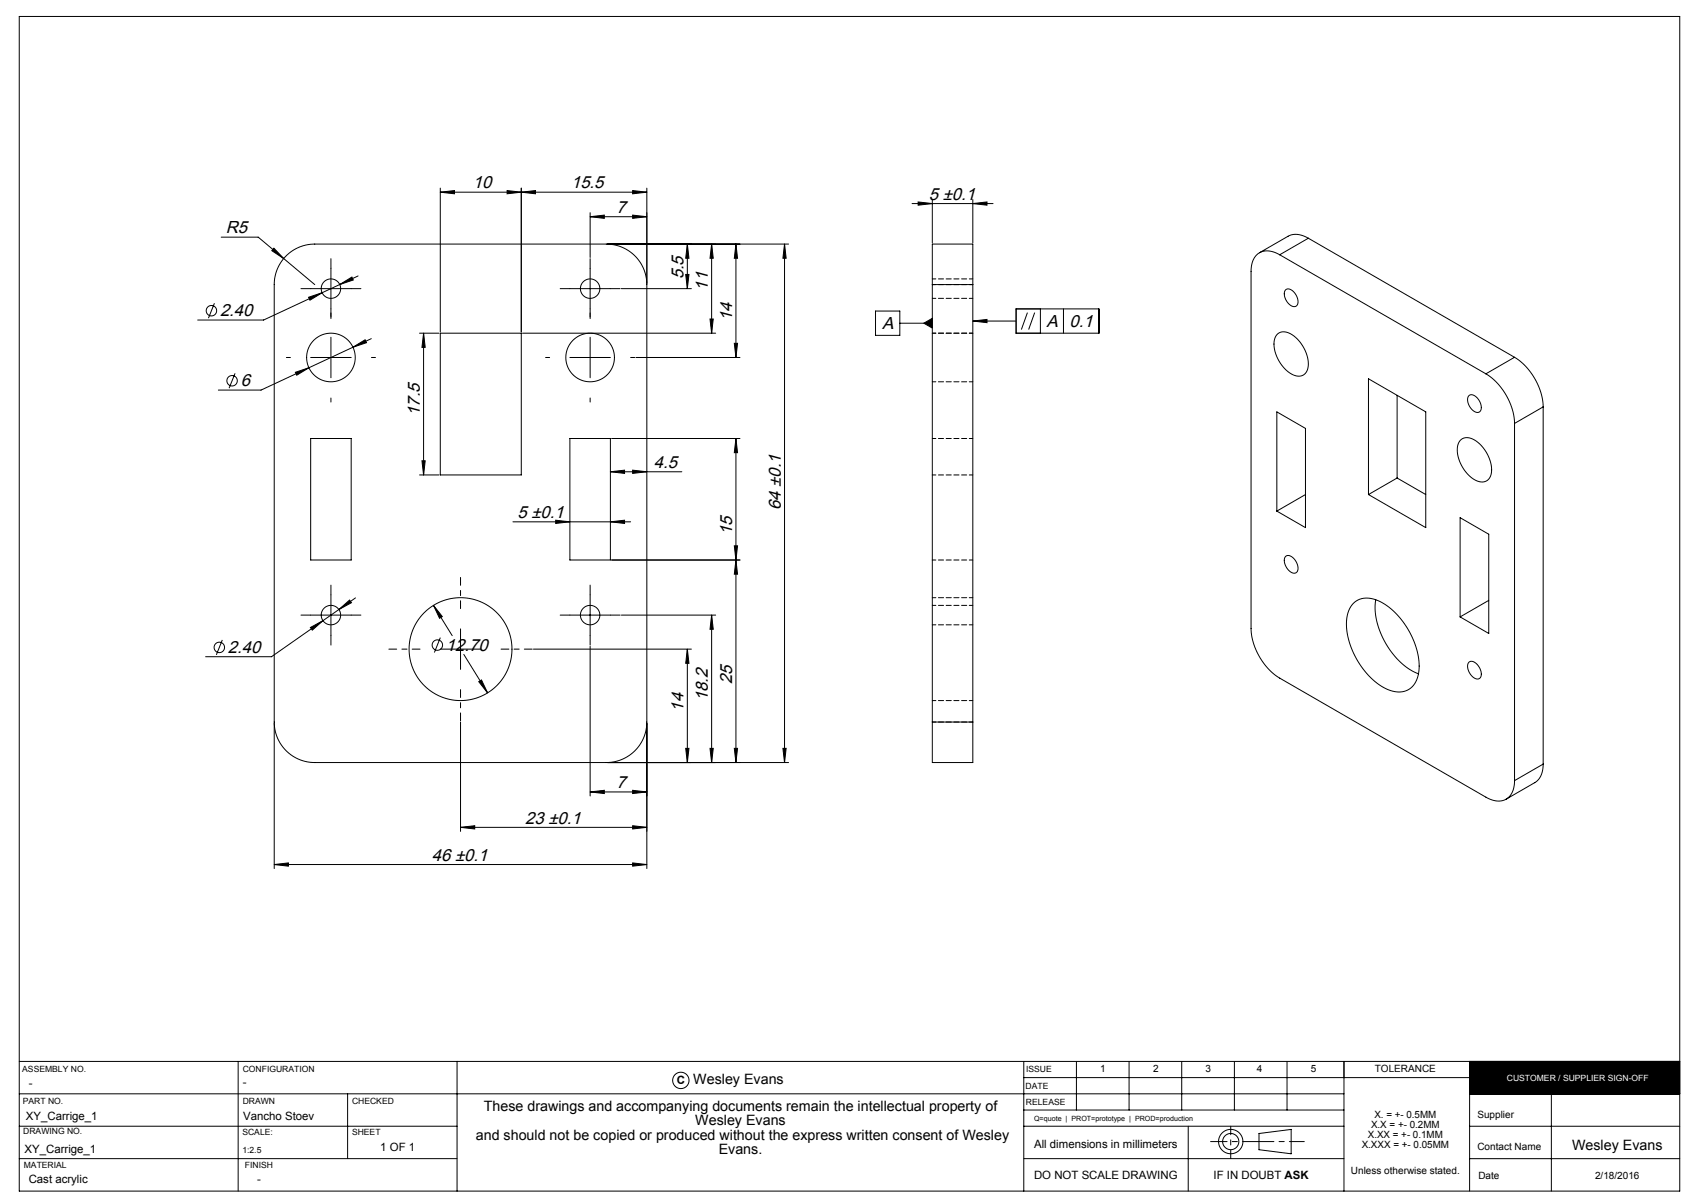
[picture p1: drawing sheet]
<svg xmlns="http://www.w3.org/2000/svg" width="420mm" height="297mm" viewBox="0 0 420 297" stroke-linecap="round" stroke-linejoin="round" font-family="sans-serif">
<g fill="none" stroke="#000" stroke-width=".25">
<path d="M4.8 4.1h410v290h-410zM54.6 58.6h9.2l13.9 11.7M108.7 47.4l3.5-.4v.8zM108.7 46.4v35.6M125.2 47l3.5 .4-3.5 .4zM128.7 46.4v35.6M128.7 47.4l3.5-.4v.8zM145.7 53.5l3.5-.4v.8zM145.7 52.5v11.1M145.7 53.5h14M156.2 53.1l3.5 .4-3.5 .4zM156.2 47l3.5 .4-3.5 .4z"/>
<path d="M159.7 46.4v23.6M159.7 47.4h-51M225.2 50.3h20M226.7 49.9l3.5 .4-3.5 .4zM230.2 49.3v10.7M240.2 50.3l3.5-.4v.8zM240.2 49.3v10.7M323 58.8a5 5 0 0 0-5-.5l-7 4.1M323 58.8l-7 4.1M323 58.8l51 29.4M52.9 74.9l-1.4 3.7M67.6 61.3l2.5 2.5-3-1.9z"/>
<path d="M70.5 63.3a10 10 0 0 1 7.2-3h72a10 10 0 0 1 10 10v108a10 10 0 0 1-10 10h-72a10 10 0 0 1-10-10v-108a10 10 0 0 1 2.8-7zM76.2 73.4l3.3-1.1-3 1.8zM76.7 71.3h10M79.5 72.3l-14.4 6.7h-16.3M81.7 66.3v10M83.9 70.2l3-1.8 .3 .7zM88.4 68.1l-8.9 4.2M140.7 71.3h10M145.7 66.3v10M153.4 71.3h17.3M169.3 67.8h.8l-.4 3.5zM169.7 60.3l.4 3.5h-.8z"/>
<path d="M169.7 60.3v11M175.3 78.8h.8l-.4 3.5zM175.7 60.3l.4 3.5h-.8zM175.7 60.3v22M181.7 60.3l.4 3.5h-.8zM181.7 60.3v28M193.7 60.3l.4 3.5h-.8zM193.7 60.3v128M194.7 60.3h-44.7M216.2 76.8h6v6h-6zM222.2 79.8h8M228.1 79.8l2.1-1.2v2.4z"/>
<path d="M230.2 70.3v-10h10v10M230.2 70.3v108M230.2 70.3h10M240.2 70.3v108M240.2 79.3l3.5-.4v.8zM240.2 79.3h10.7M250.9 76.3h20.4v6h-20.4zM253.7 77.2l-1.5 4.2M255.5 77.2l-1.5 4.2M256.9 76.3v6M262.6 76.3v6M316 62.9a4.4 4.4 0 0 0-6 .4 6 6 0 0 0-1.1 3.7v88.4l.3 2.4 1 2.7 1.1 2.2 1.3 1.8 1.5 1.5 1.5 1.2 51.3 29.6a4.4 4.4 0 0 0 6-.4 6 6 0 0 0 1.1-3.7"/>
<path d="M316 62.9l50.9 29.4M317.4 71.6a1.82 1.82 0 0 1 2.5 1.1l.5 1.2a1.14 1.14 0 0 1-.1 1.4 1.14 1.14 0 0 1-1.3 .3l-1.1-.9-.7-1.6a1.71 1.71 0 0 1 .2-1.5zM58 92.2l-1.4 3.6M72.9 91.9l3.4-1.1-3 1.8zM76.7 88.3h10M81.7 83.3v10M87.1 85.7l3.1-1.8 .3 .7zM91.7 83.6l-27.2 12.7h-10.6M103.6 82.3h4.8M104.6 82.3l.4 3.5h-.8zM104.6 82.3v35M108.7 82.3h20v35h-20z"/>
<path d="M129 82.3h47.7M140.7 88.3h10M145.7 83.3v10M157 88.3h25.7M181.3 84.8h.8l-.4 3.5zM315.4 82.5a3.2 3.2 0 0 1 4.3 .6l1.2 1.3 1.1 1.6 .7 1.7 .3 1.5a2.85 2.85 0 0 1-2.1 3.7 6.8 6.8 0 0 1-5.5-4.5l-.6-1.6-.2-1.3a3.7 3.7 0 0 1 .8-3zM337.9 93.5l14.1 8.2v28.6l-14.1-8.2zM345 97.6v20.4M362.7 97.7a1.82 1.82 0 0 1 2.5 1.1l.5 1.2a1.14 1.14 0 0 1-.1 1.4 1.14 1.14 0 0 1-1.4 .3l-1.1-1-.7-1.5a1.71 1.71 0 0 1 .3-1.5zM366.9 92.3l1.5 1.1 1.3 1.2 2.3 3.1 1.4 3.5 .6 3.3M374 88.2l1.5 1.1 1.3 1.2 2.2 3.1 1.5 3.5 .5 3.4M374 88.2l-7.1 4.1"/>
<path d="M76.7 108.3h10v30h-10zM103.6 117.3h4.8M104.2 113.8h.8l-.4 3.5zM140.7 108.3h10v30h-10zM150.7 116.5l3.5-.4v.8zM150.7 116.5h17.7M151 108.3h31.7M156.2 116.1l3.5 .4-3.5 .4zM181.7 108.3l.4 3.5h-.8zM181.7 108.3v80M315.3 101.7l7 4.1v24.5l-7-4.1zM345 118l-7.1 4.1"/>
<path d="M345 118l7 4.1M360.6 108.7a3.1 3.1 0 0 1 4.2 .5l1.3 1.2 1.1 1.6 .7 1.7 .4 1.7a2.8 2.8 0 0 1-2.2 3.6 7.1 7.1 0 0 1-5.7-5l-.6-2.3a3.8 3.8 0 0 1 .8-3zM374 104.5v88.2M381 100.5l-7 4M381 100.5v88.1M126.6 128.8h29.1M137.2 128.4l3.5 .4-3.5 .4zM150.7 128.8l3.5-.4v.8zM181.3 134.8h.8l-.4 3.5zM181.7 138.3l.4 3.5h-.8zM182.7 138.3h-31.7M317.4 137.4a1.82 1.82 0 0 1 2.5 1.1l.5 1.2a1.14 1.14 0 0 1-.1 1.4 1.14 1.14 0 0 1-1.3 .3l-1.1-.9-.7-1.6a1.71 1.71 0 0 1 .2-1.5z"/>
<path d="M322.3 122.1l-7 4.1M360.5 127.8l7.1 4.1v24.5l-7.1-4.1zM54.9 158l-1.5 3.7M76.6 154.9l3.1-1.7-2.6 2.4zM76.7 151.9h10M81.7 146.9v10M83.7 150.5l2.6-2.4 .5 .7zM87.8 147.6l-20.8 14.5h-16.2M107 149.5l2.2 2.7-.7 .4zM107 149.5l4.7 7.4M108.7 157.4l-1.4 3.7M113.7 155.3v10"/>
<path d="M140.7 151.9h10M145.7 159.6v36.9M145.7 146.9v10M153.4 151.9h23.3M175.7 151.9l.4 3.5h-.8zM175.7 151.9v36.4M334.2 149a5.6 5.6 0 0 1 7-.3l3 2.3 2.5 2.9 2 3.4 1.3 3.7a9.1 9.1 0 0 1-1.4 8.7 5.7 5.7 0 0 1-6.9 .1l-2.8-2.1-2.6-2.8-2.1-3.7-1.3-3.7a9.2 9.2 0 0 1 1.3-8.5zM339.7 148.1v.1a18.9 18.9 0 0 0 6 15.2 12.9 12.9 0 0 0 4.5 2.9M367.6 148.2l-7.1 4.1M67.7 178.6v35.8M108.7 160.3h10M113.7 178.3v27"/>
<path d="M114.5 161.6l5.9 9.5M118.2 168.3l.7-.4 1.5 3.2zM131.7 160.3h39M159.7 178.6v35.8M169.7 160.3l.4 3.5h-.8zM169.7 160.3v28M230.2 178.3v10h10v-10M230.2 178.3h10M362.7 163.5a1.82 1.82 0 0 1 2.5 1.1l.5 1.3a1.14 1.14 0 0 1-.1 1.3 1.14 1.14 0 0 1-1.4 .3l-1.1-1-.7-1.4a1.71 1.71 0 0 1 .3-1.6zM145.7 195.5l3.5-.4v.8zM145.7 195.5h14M150 188.3h44.7"/>
<path d="M156.2 195.1l3.5 .4-3.5 .4zM169.3 184.8h.8l-.4 3.5zM175.3 184.8h.8l-.4 3.5zM181.3 184.8h.8l-.4 3.5zM193.3 184.8h.8l-.4 3.5zM381 188.6a5 5 0 0 1-2 4.6l-7.1 4.1M381 188.6l-7 4.1M67.7 213.4l3.5-.4v.8zM67.7 213.4h92M113.7 204.3l3.5-.4v.8zM113.7 204.3h46M156.2 203.9l3.5 .4-3.5 .4z"/>
<path d="M156.2 213l3.5 .4-3.5 .4zM4.8 270h327M4.8 278h108.1M4.8 262h410M58.8 262v32.1M85.8 270v16M112.9 262v32.1M252.8 278h79M252.8 262v32.1M252.8 274h79M252.8 266h110.1M265.8 262v12"/>
<path d="M278.8 262v12M291.8 262v12M293.4 278v16.1M304.8 262v12M310.9 279.8l7.9-1v6.1l-7.9-1.1zM317.8 262v12M331.8 262v32.1M362.9 270.1h51.9M362.9 278.1h51.9M362.9 262v32.1M383.1 270.1v24M4.8 286h108.1"/>
<path d="M252.8 286h79M362.9 286.1h51.9"/>
<circle cx="52.2" cy="76.7" r="1.29"/>
<circle cx="81.7" cy="71.3" r="2.4"/>
<circle cx="145.7" cy="71.3" r="2.4"/>
<circle cx="57.3" cy="94" r="1.29"/>
<circle cx="81.7" cy="88.3" r="6"/>
<circle cx="145.7" cy="88.3" r="6"/>
<circle cx="54.2" cy="159.8" r="1.29"/>
<circle cx="81.7" cy="151.9" r="2.4"/>
<circle cx="108" cy="159.3" r="1.29"/>
<circle cx="145.7" cy="151.9" r="2.4"/>
<circle cx="113.7" cy="160.3" r="12.7"/>
<circle cx="168.1" cy="266.7" r="2.02"/>
<circle cx="303.9" cy="281.8" r="3"/>
<circle cx="303.9" cy="281.8" r="2"/>
</g>
<path d="M310.9 281.8h-12" fill="none" stroke="#000" stroke-width=".25" stroke-dasharray="15.2 1.3 1.3 1.3" stroke-dashoffset="11.2"/>
<path d="M310.9 281.8h11.1" fill="none" stroke="#000" stroke-width=".25" stroke-dasharray="15.2 1.3 1.3 1.3" stroke-dashoffset="11.6"/>
<path d="M303.9 278v8" fill="none" stroke="#000" stroke-width=".25" stroke-dasharray="15.2 1.3 1.3 1.3" stroke-dashoffset="13.1"/>
<path d="M362.9 262h51.9v8.4h-51.9z" fill-rule="evenodd" fill="#000"/>
<g fill="none" stroke="#000" stroke-width=".25" stroke-dasharray="15.2 1.3 1.3 1.3">
<path d="M76.7 71.3h-2.4M81.7 66.3v-2.4M81.7 76.3v2.4M81.7 78.3v-1M86.7 71.3h2.4M140.7 71.3h-2.4M145.7 66.3v-2.4M145.7 76.3v2.4M145.7 78.3v-1M150.7 71.3h2.4M71.7 88.3h-1M81.7 98.3v1"/>
<path d="M91.7 88.3h1M135.7 88.3h-1M145.7 98.3v1M155.7 88.3h1M76.7 151.9h-2.4M81.7 146.9v-2.4M81.7 156.9v2.4M86.7 151.9h2.4M140.7 151.9h-2.4M145.7 146.9v-2.4M145.7 156.9v2.4M150.7 151.9h2.4"/>
</g>
<path d="M113.7 150.3v-7.7M103.7 160.3h-7.7M113.7 170.3v7.7M123.7 160.3h7.7" fill="none" stroke="#000" stroke-width=".25" stroke-dasharray="15.2 1.3 1.3 1.3" stroke-dashoffset="13.3"/>
<g fill="#000">
<path d="M128.7 47.4l3.5-.4v.8zM156.2 47l3.5 .4-3.5 .4zM150.7 116.5l3.5-.4v.8zM156.2 116.1l3.5 .4-3.5 .4z"/>
<path d="M83.9 70.2l3.3-1.1-.3-.7zM76.2 73.4l.3 .7 3-1.8zM87.1 85.7l3.4-1.1-.3-.7zM72.9 91.9l.4 .7 3-1.8zM137.2 128.4l3.5 .4-3.5 .4zM150.7 128.8l3.5-.4v.8zM118.2 168.3l2.2 2.8-1.5-3.2zM107 149.5l1.5 3.1 .7-.4zM83.7 150.5l3.1-1.7-.5-.7zM76.6 154.9l.5 .7 2.6-2.4zM67.6 61.3l-.5 .6 3 1.9zM226.7 49.9l3.5 .4-3.5 .4zM240.2 50.3l3.5-.4v.8z"/>
<path d="M193.7 60.3l.4 3.5h-.8zM193.3 184.8h.8l-.4 3.5zM169.7 160.3l.4 3.5h-.8zM169.3 184.8h.8l-.4 3.5zM175.7 151.9l.4 3.5h-.8zM175.3 184.8h.8l-.4 3.5zM181.7 138.3l.4 3.5h-.8zM181.3 184.8h.8l-.4 3.5zM169.7 60.3l.4 3.5h-.8zM169.3 67.8h.8l-.4 3.5zM181.7 60.3l.4 3.5h-.8zM181.3 84.8h.8l-.4 3.5zM104.6 82.3l.4 3.5h-.8zM104.2 113.8h.8l-.4 3.5z"/>
<path d="M240.2 79.3l3.5-.4v.8zM228.1 79.8l2.1 1.2v-2.4z"/>
<path d="M181.3 134.8h.8l-.4 3.5zM181.7 108.3l.4 3.5h-.8zM175.3 78.8h.8l-.4 3.5zM175.7 60.3l.4 3.5h-.8z"/>
<path d="M156.2 195.1l3.5 .4-3.5 .4zM145.7 195.5l3.5-.4v.8zM156.2 203.9l3.5 .4-3.5 .4zM113.7 204.3l3.5-.4v.8zM125.2 47l3.5 .4-3.5 .4zM108.7 47.4l3.5-.4v.8zM156.2 53.1l3.5 .4-3.5 .4zM145.7 53.5l3.5-.4v.8z"/>
<path d="M156.2 213l3.5 .4-3.5 .4zM67.7 213.4l3.5-.4v.8z"/>
</g>
<g fill="none" stroke="#000" stroke-width=".25" stroke-dasharray="1.3 .6" stroke-dashoffset=".4">
<path d="M230.2 70.3h10M230.2 73.7h10M240.2 68.9h-10M230.2 82.3h10M230.2 94.3h10M240.2 82.3h-10M230.2 108.3h10M230.2 117.3h10M230.2 138.3h10M230.2 154.3h10M240.2 149.5h-10M240.2 147.6h-10"/>
<path d="M230.2 173h10M240.2 178.3h-10"/>
</g>
<g font-size="4.3">
<text x="116.7" y="46.5">10</text>
<text x="141" y="46.5">15.5</text>
<text x="152.3" y="52.6">7</text>
<text x="229.3" y="49.3">5 ±0.1</text>
<text x="55.8" y="57.6">R5</text>
<text x="168.8" y="69" transform="rotate(-90 168.8 69)">5.5</text>
<text x="174.8" y="71.7" transform="rotate(-90 174.8 71.7)">11</text>
<text x="54.3" y="78.1">2.40</text>
<text x="180.8" y="79.3" transform="rotate(-90 180.8 79.3)">14</text>
<text x="217.8" y="81.2">A</text>
<text x="258.4" y="80.6">A</text>
<text x="264.1" y="80.6">0.1</text>
<text x="59.4" y="95.4">6</text>
<text x="103.7" y="102.7" transform="rotate(-90 103.7 102.7)">17.5</text>
<text x="161.5" y="115.5">4.5</text>
<text x="192.8" y="125.9" transform="rotate(-90 192.8 125.9)">64 ±0.1</text>
<text x="127.8" y="127.9">5 ±0.1</text>
<text x="180.8" y="132.2" transform="rotate(-90 180.8 132.2)">15</text>
<text x="56.3" y="161.2">2.40</text>
<text x="110.1" y="160.6">12.70</text>
<text x="174.8" y="173.1" transform="rotate(-90 174.8 173.1)">18.2</text>
<text x="180.8" y="168.8" transform="rotate(-90 180.8 168.8)">25</text>
<text x="168.8" y="175.7" transform="rotate(-90 168.8 175.7)">14</text>
<text x="152.3" y="194.6">7</text>
<text x="129.7" y="203.3">23 ±0.1</text>
<text x="106.6" y="212.5">46 ±0.1</text>
</g>
<g font-size="3.5">
<text x="171.2" y="267.7">Wesley Evans</text>
<text x="119.4" y="274.3">These drawings and accompanying documents remain the intellectual property of</text>
<text x="117.5" y="281.4">and should not be copied or produced without the express written consent of Wesley</text>
<text x="171.7" y="277.9">Wesley Evans</text>
<text x="177.5" y="284.9">Evans.</text>
<text x="388.2" y="283.9">Wesley Evans</text>
</g>
<g font-size="2.8">
<text x="7.1" y="268.3">-</text>
<text x="60" y="268.1">-</text>
<text x="167.1" y="267.6">C</text>
<text x="6.4" y="276.5">XY_Carrige_1</text>
<text x="60" y="276.5">Vancho Stoev</text>
<text x="6.1" y="284.5">XY_Carrige_1</text>
<text x="93.9" y="284.1">1 OF 1</text>
<text x="255.3" y="283.4">All dimensions in millimeters</text>
<text x="7.1" y="292.2">Cast acrylic</text>
<text x="63.5" y="292.2">-</text>
<text x="255.3" y="291.1">DO NOT SCALE DRAWING</text>
<text x="299.6" y="291.1">IF IN DOUBT ASK</text>
</g>
<g font-size="2.5">
<text x="271.6" y="264.8">1</text>
<text x="284.7" y="264.8">2</text>
<text x="297.6" y="264.8">3</text>
<text x="310.3" y="264.8">4</text>
<text x="323.7" y="264.8">5</text>
<text x="339.5" y="264.8">TOLERANCE</text>
<text x="339.4" y="276">X. = +- 0.5MM</text>
<text x="364.8" y="276">Supplier</text>
<text x="337.7" y="280.9">X.XX = +- 0.1MM</text>
<text x="338.5" y="278.4">X.X = +- 0.2MM</text>
<text x="336.2" y="283.4">X.XXX = +- 0.05MM</text>
<text x="364.8" y="283.9">Contact Name</text>
<text x="333.6" y="290">Unless otherwise stated.</text>
<text x="365" y="291.1">Date</text>
<text x="393.8" y="291.1">2/18/2016</text>
</g>
<g font-size="2.1">
<text x="5.5" y="264.6">ASSEMBLY NO.</text>
<text x="59.9" y="264.6">CONFIGURATION</text>
<text x="253.3" y="268.8">DATE</text>
<text x="253.4" y="264.8">ISSUE</text>
<text x="5.6" y="272.5">PART NO.</text>
<text x="59.9" y="272.6">DRAWN</text>
<text x="86.9" y="272.6">CHECKED</text>
<text x="253.3" y="272.8">RELEASE</text>
<text x="5.7" y="280.1">DRAWING NO.</text>
<text x="59.9" y="280.3">SCALE:</text>
<text x="86.9" y="280.3">SHEET</text>
<text x="59.9" y="284.5">1:2.5</text>
<text x="5.9" y="288.5">MATERIAL</text>
<text x="60.5" y="288.5">FINISH</text>
</g>
<text font-size="2.1" fill="#fff" x="372.1" y="266.9">CUSTOMER / SUPPLIER SIGN-OFF</text>
<text font-size="1.8" x="255.3" y="276.6">Q=quote | PROT=prototype | PROD=production</text>
</svg>
